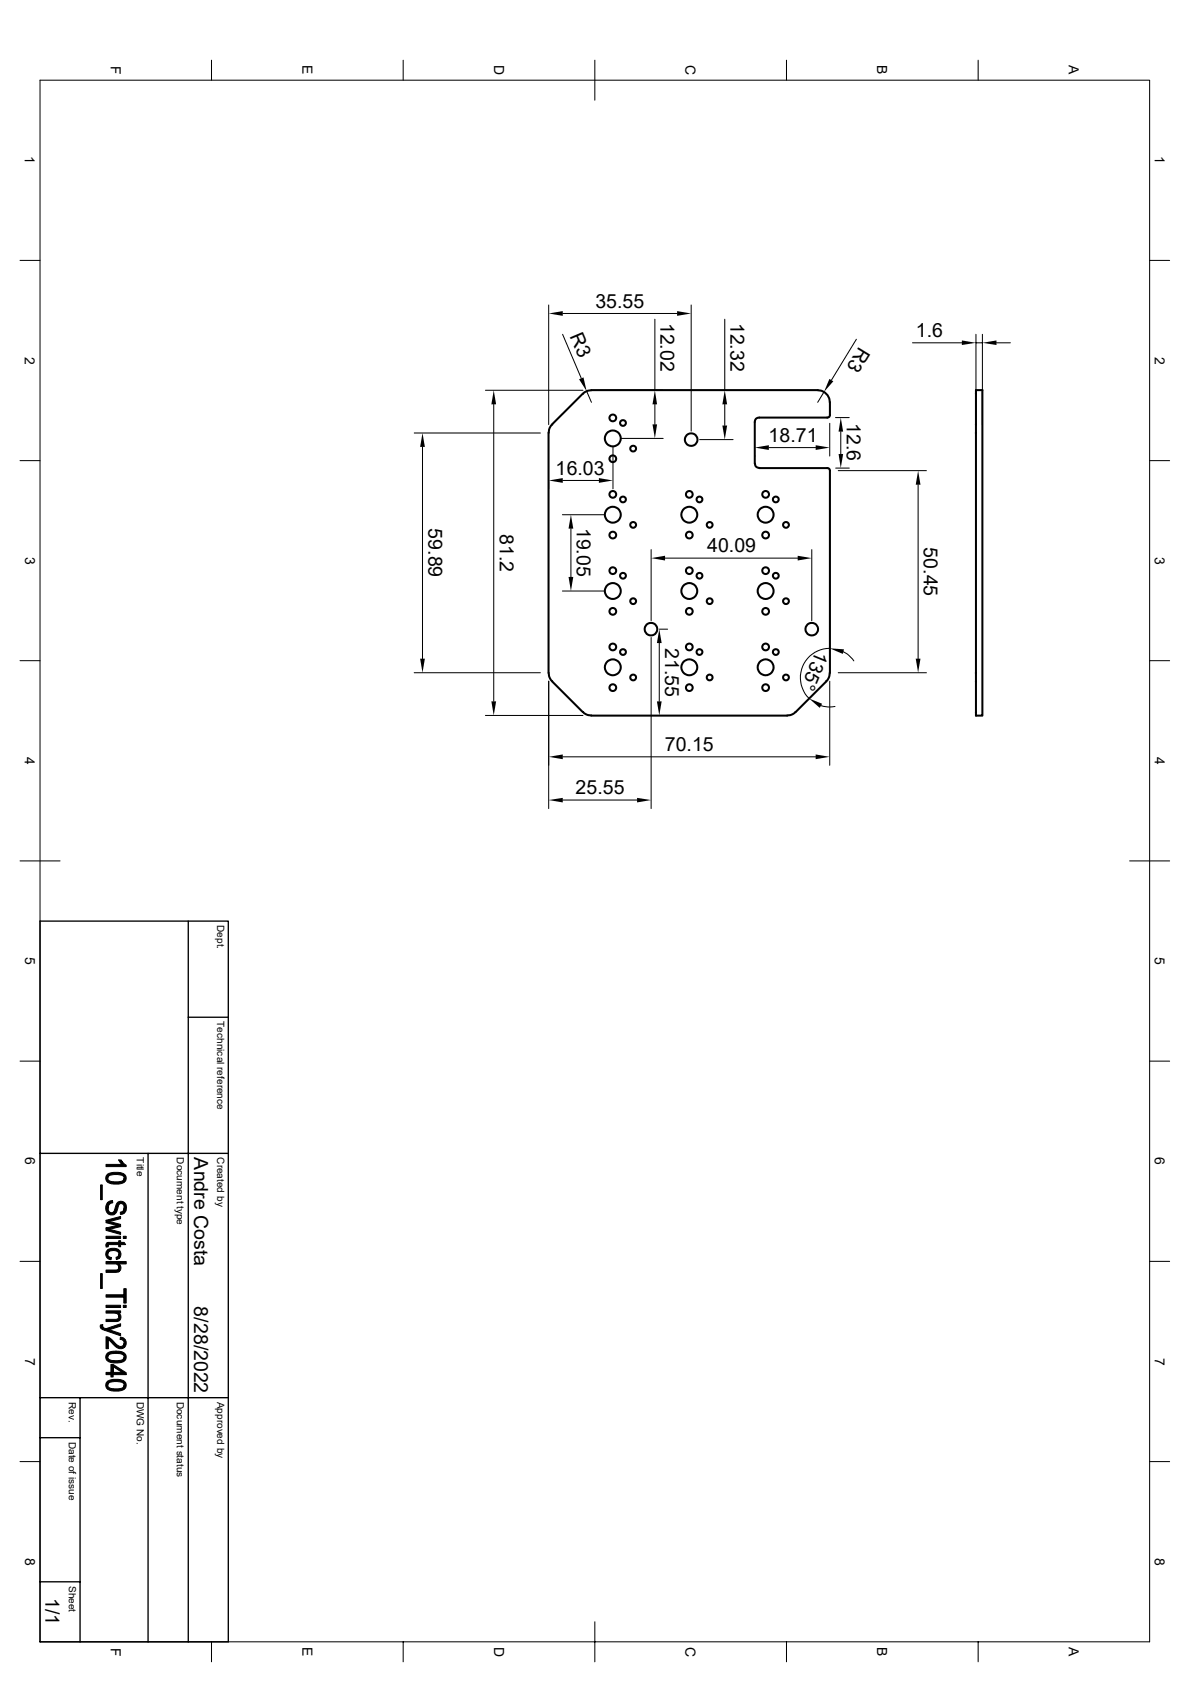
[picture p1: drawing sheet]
<svg xmlns="http://www.w3.org/2000/svg" width="297mm" height="420mm" viewBox="0 0 297 420" stroke-linecap="round" stroke-linejoin="round" font-family="sans-serif">
<g fill="none" stroke="#000" stroke-width=".51">
<path d="M145.5 98.3l-7.7 7.7M147.6 97.5l-1.2 .2-.9 .6M147.6 97.4h56.5M204.1 97.5a3 3 0 0 1 3 2.9M243.6 97.4h1.6v81.3h-1.6zM136.9 108.1v59.9M137.8 106l-.6 .9-.3 1.2M188.4 115.7l.3 .8 .8 .4h17.2l.3 .2 .1 .5M207.1 100.4v3.4l-.5 .5h-17.1l-.8 .3-.3 .8v10.3M207.1 117.5v50.5M136.9 168l.3 1.2 .6 .9M137.8 170.1l7.7 7.7"/>
<path d="M145.5 177.8l.9 .6 1.2 .2M147.6 178.7h48.9M198.5 177.8l-.9 .6-1.1 .2M206.2 170.1l-7.6 7.7M207.1 168l-.2 1.2-.7 .9"/>
<circle cx="152.9" cy="109.5" r="1.98"/>
<circle cx="152.9" cy="104.4" r=".85"/>
<circle cx="152.9" cy="114.6" r=".85"/>
<circle cx="155.5" cy="105.6" r=".73"/>
<circle cx="158" cy="112" r=".73"/>
<circle cx="172.5" cy="109.8" r="1.57"/>
<circle cx="152.9" cy="128.5" r="1.98"/>
<circle cx="152.9" cy="123.4" r=".85"/>
<circle cx="152.9" cy="133.6" r=".85"/>
<circle cx="155.5" cy="124.7" r=".73"/>
<circle cx="158" cy="131.1" r=".73"/>
<circle cx="172" cy="128.5" r="1.98"/>
<circle cx="172" cy="123.4" r=".85"/>
<circle cx="172" cy="133.6" r=".85"/>
<circle cx="174.6" cy="124.7" r=".73"/>
<circle cx="177.1" cy="131.1" r=".73"/>
<circle cx="191.1" cy="128.5" r="1.98"/>
<circle cx="191.1" cy="133.6" r=".85"/>
<circle cx="191.1" cy="123.4" r=".85"/>
<circle cx="193.6" cy="124.7" r=".73"/>
<circle cx="196.2" cy="131.1" r=".73"/>
<circle cx="152.9" cy="147.6" r="1.98"/>
<circle cx="152.9" cy="142.5" r=".85"/>
<circle cx="152.9" cy="152.7" r=".85"/>
<circle cx="155.5" cy="143.8" r=".73"/>
<circle cx="158" cy="150.1" r=".73"/>
<circle cx="162.5" cy="157.1" r="1.57"/>
<circle cx="172" cy="147.6" r="1.98"/>
<circle cx="172" cy="152.7" r=".85"/>
<circle cx="172" cy="142.5" r=".85"/>
<circle cx="174.6" cy="143.8" r=".73"/>
<circle cx="177.1" cy="150.1" r=".73"/>
<circle cx="191.1" cy="147.6" r="1.98"/>
<circle cx="191.1" cy="142.5" r=".85"/>
<circle cx="191.1" cy="152.7" r=".85"/>
<circle cx="193.6" cy="143.8" r=".73"/>
<circle cx="196.2" cy="150.1" r=".73"/>
<circle cx="202.6" cy="157.1" r="1.57"/>
<circle cx="152.9" cy="166.6" r="1.98"/>
<circle cx="152.9" cy="171.7" r=".85"/>
<circle cx="152.9" cy="161.5" r=".85"/>
<circle cx="155.5" cy="162.8" r=".73"/>
<circle cx="158" cy="169.2" r=".73"/>
<circle cx="172" cy="166.6" r="1.98"/>
<circle cx="172" cy="161.5" r=".85"/>
<circle cx="172" cy="171.7" r=".85"/>
<circle cx="174.6" cy="162.8" r=".73"/>
<circle cx="177.1" cy="169.2" r=".73"/>
<circle cx="191.1" cy="166.6" r="1.98"/>
<circle cx="191.1" cy="161.5" r=".85"/>
<circle cx="191.1" cy="171.7" r=".85"/>
<circle cx="193.6" cy="162.8" r=".73"/>
<circle cx="196.2" cy="169.2" r=".73"/>
</g>
<g fill="none" stroke="#000" stroke-width=".25">
<path d="M52.8 15v5M100.6 15v5M148.5 15v10M196.3 15v5M244.1 15v5M10 20h276.9v390h-276.9zM5 65h5M136.9 76.2v29.8M140.5 78.3h28.5M163.4 79.7v17.8M172.5 76.2v31.5M180.9 79.7v17.8"/>
<path d="M286.9 65h5M121.2 97.5h24.3M140.4 83.5l4.7 10.9M146.4 97.7l1.2 2.8M149.7 97.5h15.8M205.7 97.9l-1.6 2.6M213.7 84.7l-6.2 10.2M227.8 85.6h12.3M243.6 83.5v22.5M243.6 85.6h1.6M245.2 83.5v22.5M248.7 85.6h3.5"/>
<path d="M5 115h5M103.4 108.1h31.5M105.5 111.6v52.9M123.2 101v74.1M140.5 120h9M153 111.5v10.5M155.1 109.5h10.4M163.4 101v5M174.6 109.8h8.4M180.9 101v5.3M188.4 113.9h.1M191.9 111.8h11.7"/>
<path d="M207.1 105.7v8.2M208.5 104.3h3.5M208.6 116.9h3.4M209.2 117.5h22M209.8 107.8v5.6M286.9 115h5M136.9 120.3v1.7M140.4 128.5h10.5M142.5 132v12.1M162.5 137.2v17.8M166 139.4h33.1M202.6 137.2v17.8"/>
<path d="M229.2 121v43.5M140.4 147.6h10.5M162.5 159.2v42.7M164.6 157.1h2M5 165h5M103.4 168h31.5M121.2 178.6h24.3M136.9 170.1v31.8M164.5 160.6v14.5M204.9 176.2l1.7 .3 1.8-.1M207.1 161.9a7.3 7.3 0 0 0-6.8 4.5 7.3 7.3 0 0 0 1.6 8M207.1 170.1v21"/>
<path d="M209.2 168h22M210.5 162.7l1 .6 1.6 1.7M286.9 165h5M140.5 189h63.1M140.5 199.8h18.5M5 215h10M281.9 215h10M5 265h5M286.9 265h5M5 315h5M286.9 315h5M5 365h5"/>
<path d="M286.9 365h5M52.8 410v5M100.6 410v5M148.5 405v10M196.3 410v5M244.1 410v5"/>
</g>
<path d="M10 230h47v180h-47zM47 230v180M47 254h10M10 288h47M37 288v122M10 359h10M10 349h47M20 349v61M10 395h10" fill="none" stroke="#000" stroke-width=".34"/>
<g fill="#000" stroke="#000" stroke-width=".25">
<path d="M25.1 295.9h.4v3.7h-.4z" fill-rule="evenodd"/>
<path d="M29.6 289.6l.7 .1 .1 1z" fill-rule="evenodd"/>
<path d="M26.8 293.2l.1 1a1.76 1.76 0 0 0 2.1 .9 1.67 1.67 0 0 0 2-.8v.9l-.2 .2-1.2 .3h-1a1.71 1.71 0 0 1-2.1-1.9z" fill-rule="evenodd"/>
<path d="M26.5 290.7h3.9v-.7l1.1 1v.3h-5z" fill-rule="evenodd"/>
<path d="M26.8 293.2l1-.4 1.5-.1a1.73 1.73 0 0 1 2.2 1.9l-.5 .6v-1a1.67 1.67 0 0 0-2-.9 1.76 1.76 0 0 0-2.1 .8z" fill-rule="evenodd"/>
<path d="M25.1 318h.4v3.7h-.4z" fill-rule="evenodd"/>
<path d="M26.6 310.4l.4-.2v1.1l-.5 .1-.1-.6z" fill-rule="evenodd"/>
<path d="M26.8 312.2l.1 1.2 .4 .5 .5 .1-.1 .5a1.39 1.39 0 0 1-1.2-.8 1.39 1.39 0 0 1 .3-1.5z" fill-rule="evenodd"/>
<path d="M27 300.2l1.1-.4 .1 .6a1.23 1.23 0 0 0-1.2 1.3z" fill-rule="evenodd"/>
<path d="M26.5 317.1h2.6l.4-.2 .1-.5v1.1l-.1 .1-3 .1z" fill-rule="evenodd"/>
<path d="M29 313.9l.5-.2 .2-.5v1l-.7 .3z" fill-rule="evenodd"/>
<path d="M26.5 304.7l3.6 1v.6l-3.6-1z" fill-rule="evenodd"/>
<path d="M26.5 304.7l3.6-1v.6l-2.9 .7z" fill-rule="evenodd"/>
<path d="M26.5 306.6l2.8-.6 .8 .3-2.8 .7z" fill-rule="evenodd"/>
<path d="M26.5 306.6l3.6 1.1v.5l-3.6-1z" fill-rule="evenodd"/>
<path d="M26.5 308.7h3.6v.5h-3.6z" fill-rule="evenodd"/>
<path d="M26.9 312.1a2.17 2.17 0 0 1 3.3 .9l-.1 .8-.4 .4v-1a1.58 1.58 0 0 0-2.5-.7l-.3 .7z" fill-rule="evenodd"/>
<path d="M29.7 315.6a1.16 1.16 0 0 1-.1 1.9z" fill-rule="evenodd"/>
<path d="M31 301.6v1.3l-.9 .3-.1-.5 .8-.4z" fill-rule="evenodd"/>
<path d="M27 310.2h2.6v-.4h.5v.4h.9l.4 .6h-1.3v.5h-.5v-.5h-2.4l-.2 .3z" fill-rule="evenodd"/>
<path d="M26.5 315h5v.6h-1.8l-.1 1.9v-1.3l-.3-.4-.4-.2h-2.4z" fill-rule="evenodd"/>
<path d="M30.8 308.7h.7v.5h-.7z" fill-rule="evenodd"/>
<path d="M26.9 300.3l.1 1.4a.89 .89 0 0 0 .8 1.1 .89 .89 0 0 0 .9-1 1.57 1.57 0 0 1 1.9-1.8 1.78 1.78 0 0 1 .4 2.9v-1.3a.79 .79 0 0 0-.7-1.1 .79 .79 0 0 0-.8 1 1.69 1.69 0 0 1-2.2 1.8 1.99 1.99 0 0 1-.4-3z" fill-rule="evenodd"/>
<path d="M25.1 330.8h.6l-.1 1.2-.5-.4z" fill-rule="evenodd"/>
<path d="M29.6 327.8v1z" fill-rule="evenodd"/>
<path d="M26.5 327.3h3.6v.5h-.5v.6l-.7-.5h-2.4z" fill-rule="evenodd"/>
<path d="M26.5 331.8l3.6-1.3v.6l-2.9 1z" fill-rule="evenodd"/>
<path d="M25.6 331.1l.1 .3 .3 .2 4.1 1.4v.5l-4.5-1.5z" fill-rule="evenodd"/>
<path d="M26.5 325.9h3.6v.6h-3.6z" fill-rule="evenodd"/>
<path d="M26.5 329.4h2.7l.4-.5 .1-1a1.16 1.16 0 0 1 .4 1.5 1.16 1.16 0 0 1-1.4 .6h-2.2z" fill-rule="evenodd"/>
<path d="M26.5 333.8a5 5 0 0 1 2.7 2 1.01 1.01 0 0 0 1 .4 1.01 1.01 0 0 0 .8-.8v1.1a2.26 2.26 0 0 1-3-1.1l-.9-.8v2.2h-.6z" fill-rule="evenodd"/>
<path d="M26.8 337.9l.1 .9a1.72 1.72 0 0 0 2.1 1 1.7 1.7 0 0 0 2-1v1.1l-.2 .1-.9 .3h-1.3a1.75 1.75 0 0 1-2.2-1.7z" fill-rule="evenodd"/>
<path d="M26.5 323.3h4.4v-1.5h.6v3.6h-.6v-1.5h-4.4z" fill-rule="evenodd"/>
<path d="M30.1 333.9a1.47 1.47 0 0 1 1.3 1 1.47 1.47 0 0 1-.4 1.6l-.1-1.4-.2-.4-.7-.2z" fill-rule="evenodd"/>
<path d="M26.8 337.9l1.1-.5h1.4a1.72 1.72 0 0 1 2.2 1.8l-.5 .7v-1.1a1.67 1.67 0 0 0-2-.9 1.76 1.76 0 0 0-2.1 .9z" fill-rule="evenodd"/>
<path d="M30.8 325.9h.7v.6h-.7z" fill-rule="evenodd"/>
<path d="M26.8 344.9l.1 1a1.76 1.76 0 0 0 2.1 .9 1.67 1.67 0 0 0 2-.9v1l-.2 .1-1.2 .3h-1a1.71 1.71 0 0 1-2.1-1.8z" fill-rule="evenodd"/>
<path d="M27.7 340.7h.5l3.3 2.1v.4l-3.3-2v2.6h-.5v-.6h-1.2v-.5h1.2z" fill-rule="evenodd"/>
<path d="M26.8 344.9l1-.4 1.5-.1a1.73 1.73 0 0 1 2.2 1.9l-.5 .6v-1a1.67 1.67 0 0 0-2-.9 1.76 1.76 0 0 0-2.1 .8z" fill-rule="evenodd"/>
<path d="M28.2 341.2v1.5h2.3l1 .5h-3.3z" fill-rule="evenodd"/>
</g>
<g fill="#000">
<path d="M136.9 78.3l3.6-.6v1.2zM169 77.7l3.5 .6-3.5 .6zM144.5 94.7l1.1-.5 .8 3.5zM207 94.6l1 .6-2.3 2.7zM240.1 85l3.5 .6-3.5 .5zM245.2 85.6l3.5-.6v1.1zM105.5 108.1l.5 3.5h-1.1zM123.2 97.5l.6 3.5h-1.2zM136.9 120l3.6-.6v1.2zM149.5 119.4l3.5 .6-3.5 .6zM162.9 106h1.1l-.6 3.5zM163.4 97.5l.6 3.5h-1.1z"/>
<path d="M180.3 106.3h1.2l-.6 3.5zM180.9 97.5l.6 3.5h-1.2zM188.4 111.8l3.5-.6v1.2zM203.6 111.2l3.5 .6-3.5 .6zM209.8 104.3l.6 3.5h-1.1zM209.3 113.4h1.1l-.6 3.5zM142.5 128.5l.6 3.5h-1.2zM162.5 139.4l3.5-.6v1.2zM199.1 138.8l3.5 .6-3.5 .6zM229.2 117.5l.5 3.5h-1.1zM141.9 144.1h1.2l-.6 3.5zM104.9 164.5h1.1l-.5 3.5z"/>
<path d="M122.6 175.1h1.2l-.6 3.5zM164.5 157.1l.6 3.5h-1.1zM164 175.1h1.1l-.6 3.5zM201.9 174.4l3.3 1.3-.6 1zM207.1 161.9l3.6 .2-.3 1.2zM228.6 164.5h1.1l-.5 3.5zM136.9 189l3.6-.6v1.2zM136.9 199.8l3.6-.6v1.2zM159 199.2l3.5 .6-3.5 .6zM203.6 188.4l3.5 .6-3.5 .6z"/>
</g>
<g font-size="4.9">
<text x="148.6" y="76.8">35.55</text>
<text x="142.2" y="83.8" transform="rotate(67 142.2 83.8)">R3</text>
<text x="164.9" y="80.6" transform="rotate(90 164.9 80.6)">12.02</text>
<text x="182.3" y="80.6" transform="rotate(90 182.3 80.6)">12.32</text>
<text x="214.5" y="86.4" transform="rotate(121 214.5 86.4)">R3</text>
<text x="228.6" y="84.1">1.6</text>
<text x="211.3" y="105.7" transform="rotate(90 211.3 105.7)">12.6</text>
<text x="191.8" y="110.3">18.71</text>
<text x="138.7" y="118.5">16.03</text>
<text x="106.9" y="131.9" transform="rotate(90 106.9 131.9)">59.89</text>
<text x="143.9" y="131.7" transform="rotate(90 143.9 131.7)">19.05</text>
<text x="124.7" y="133.3" transform="rotate(90 124.7 133.3)">81.2</text>
<text x="176.5" y="137.9">40.09</text>
<text x="230.6" y="136.7" transform="rotate(90 230.6 136.7)">50.45</text>
<text x="166" y="161.8" transform="rotate(90 166 161.8)">21.55</text>
<text x="203.7" y="162.2" transform="rotate(113 203.7 162.2)">135°</text>
<text x="165.9" y="187.5">70.15</text>
<text x="143.6" y="198.3">25.55</text>
<text x="48.5" y="289" transform="rotate(90 48.5 289)">Andre Costa</text>
<text x="48.5" y="326.2" transform="rotate(90 48.5 326.2)">8/28/2022</text>
<text x="11.3" y="399.1" transform="rotate(90 11.3 399.1)">1/1</text>
</g>
<g font-size="3.5">
<text x="27.6" y="16.4" transform="rotate(90 27.6 16.4)">F</text>
<text x="75.5" y="16.3" transform="rotate(90 75.5 16.3)">E</text>
<text x="123.3" y="16.3" transform="rotate(90 123.3 16.3)">D</text>
<text x="171.1" y="16.3" transform="rotate(90 171.1 16.3)">C</text>
<text x="218.9" y="16.3" transform="rotate(90 218.9 16.3)">B</text>
<text x="266.8" y="16.3" transform="rotate(90 266.8 16.3)">A</text>
<text x="6.2" y="39" transform="rotate(90 6.2 39)">1</text>
<text x="288.2" y="39" transform="rotate(90 288.2 39)">1</text>
<text x="6.2" y="89" transform="rotate(90 6.2 89)">2</text>
<text x="288.2" y="89" transform="rotate(90 288.2 89)">2</text>
<text x="6.3" y="139" transform="rotate(90 6.3 139)">3</text>
<text x="288.2" y="139" transform="rotate(90 288.2 139)">3</text>
<text x="6.2" y="189" transform="rotate(90 6.2 189)">4</text>
<text x="288.2" y="189" transform="rotate(90 288.2 189)">4</text>
<text x="6.3" y="239" transform="rotate(90 6.3 239)">5</text>
<text x="288.2" y="239" transform="rotate(90 288.2 239)">5</text>
<text x="6.3" y="289" transform="rotate(90 6.3 289)">6</text>
<text x="288.2" y="289" transform="rotate(90 288.2 289)">6</text>
<text x="6.3" y="339" transform="rotate(90 6.3 339)">7</text>
<text x="288.2" y="339" transform="rotate(90 288.2 339)">7</text>
<text x="6.3" y="389" transform="rotate(90 6.3 389)">8</text>
<text x="288.2" y="389" transform="rotate(90 288.2 389)">8</text>
<text x="27.6" y="411.4" transform="rotate(90 27.6 411.4)">F</text>
<text x="75.5" y="411.3" transform="rotate(90 75.5 411.3)">E</text>
<text x="123.3" y="411.2" transform="rotate(90 123.3 411.2)">D</text>
<text x="171.1" y="411.2" transform="rotate(90 171.1 411.2)">C</text>
<text x="218.9" y="411.3" transform="rotate(90 218.9 411.3)">B</text>
<text x="266.8" y="411.3" transform="rotate(90 266.8 411.3)">A</text>
</g>
<g font-size="2.5">
<text x="54.2" y="231" transform="rotate(90 54.2 231)">Dept.</text>
<text x="54.2" y="255" transform="rotate(90 54.2 255)">Technical reference</text>
<text x="34.2" y="289" transform="rotate(90 34.2 289)">Title</text>
<text x="44.2" y="289" transform="rotate(90 44.2 289)">Document type</text>
<text x="54.2" y="289" transform="rotate(90 54.2 289)">Created by</text>
<text x="17.2" y="350" transform="rotate(90 17.2 350)">Rev.</text>
<text x="34.2" y="350" transform="rotate(90 34.2 350)">DWG No.</text>
<text x="44.2" y="350" transform="rotate(90 44.2 350)">Document status</text>
<text x="54.2" y="350" transform="rotate(90 54.2 350)">Approved by</text>
<text x="17.2" y="360" transform="rotate(90 17.2 360)">Date of issue</text>
<text x="17.2" y="396" transform="rotate(90 17.2 396)">Sheet</text>
</g>
</svg>
